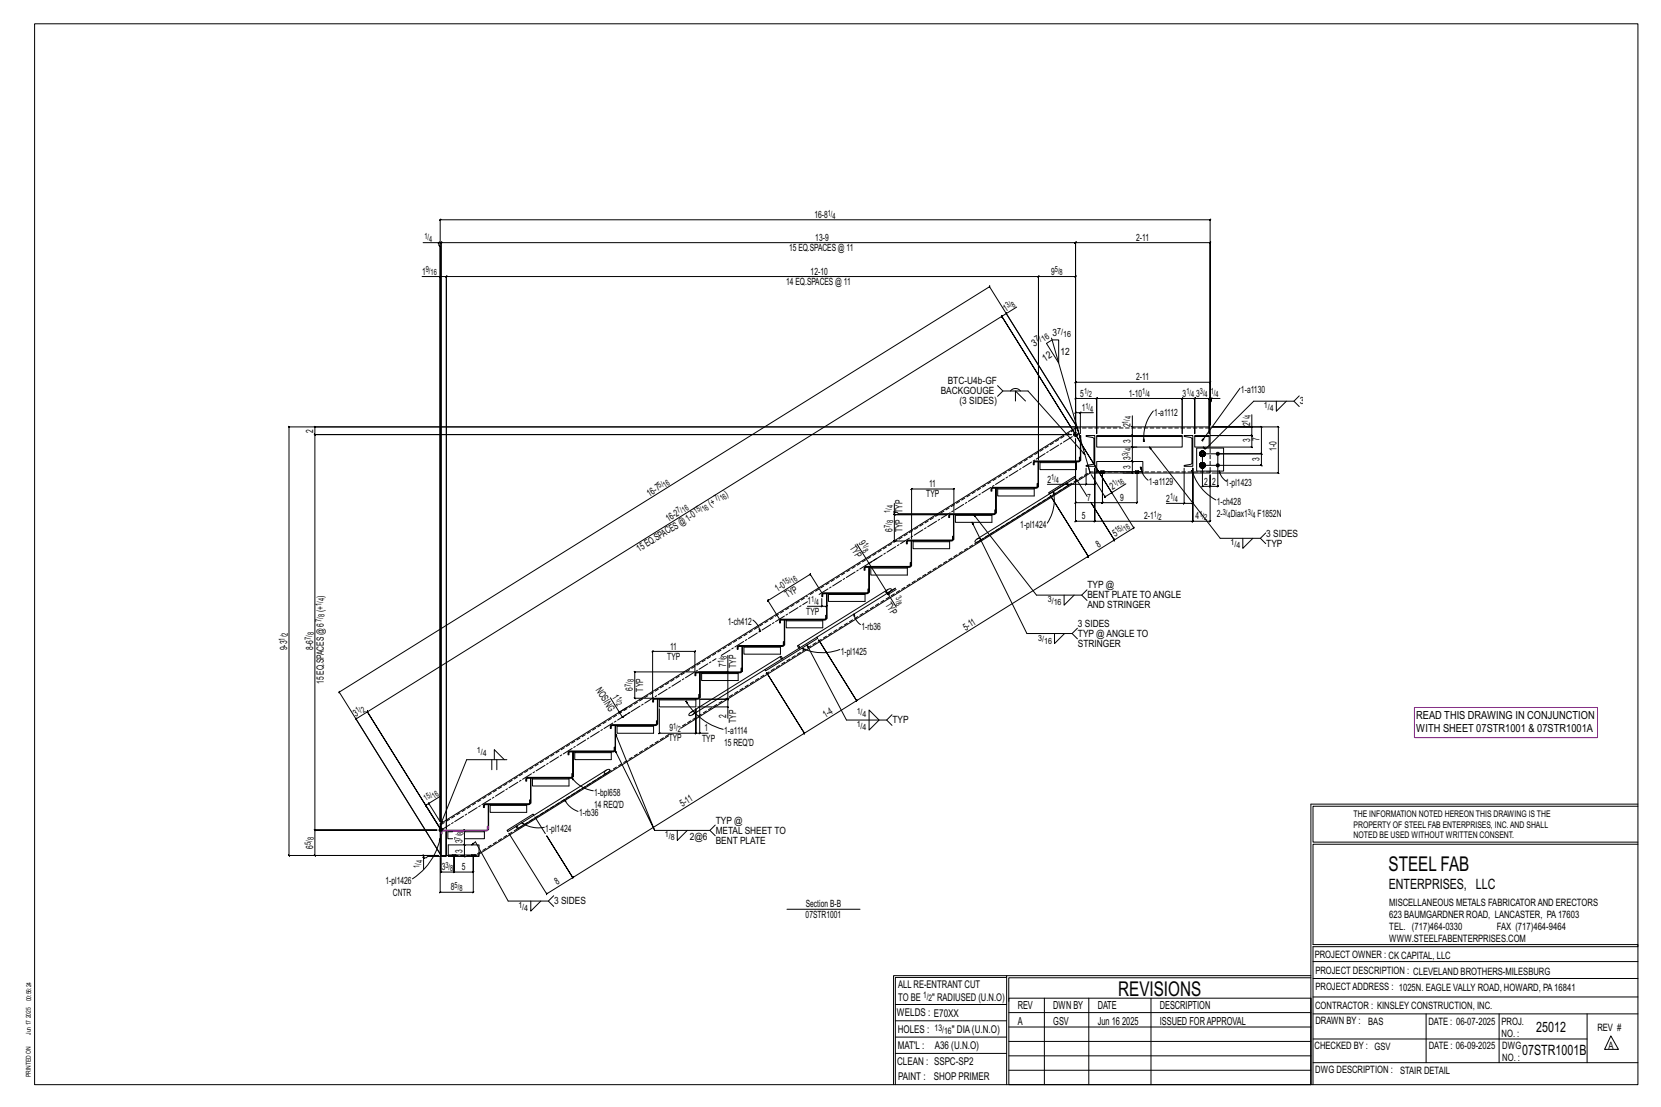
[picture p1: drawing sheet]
<svg xmlns="http://www.w3.org/2000/svg" width="914mm" height="610mm" viewBox="0 0 914 610" stroke-linecap="round" stroke-linejoin="round" font-family="sans-serif">
<g fill="none" stroke="#000" stroke-width=".55">
<path d="M19 13h883v584h-883zM233 134h9v1v1v316v-331h1h-1h424h1l-1 113 1-101-1 1h-74v-1v1v104v-105v1h-349v-1v1v320v-321v1h-1M242 134h-1l1-1zM232 152h10v300M242 152v1l1-1zM242 152h4l-1 1 1-1v305v-305l-1 1 1-1h326l-1 1 1-1v101v-101l-1 1 1-1h20v1v-1v85M554 172v1zM560 169l-6 4 38 61-47-77v1l-358 223v1v-1l55 89-46-74v-1v1l6-4 41 65-41-65 350-218-1 1 1-1 40 65-40-65-1 1 1-1 2-1M576 189l3-2h4v13zM579 186l14 49M549 212l3 3h14l31 35M552 215l-3 3"/>
<path d="M556 215a3 3 0 0 1 6 0M667 220v-1zM667 219h-1l-1 1 1-1v20v-20l-1 1 1-1h-8l-1 1 1-1v20v-20l-1 1 1-1h-7l-1 1 1-1v20v-20l-1 1 1-1h-47l-1 1 1-1v20v-20l-1 1 1-1h-12v1v-1v18M672 219h-5v2l-1 1v12l1-24-1 1h-74v-1v1v27M683 214l-21 29M715 218l-3 3h-22l-26 26-2-1M559 221v-6l6 6M591 239h2M592 238l-1 1M592 239h.1M592 239h-1M592 238v3"/>
<path d="M592 239v1M593 239l-1 1M593 240h-1M595 227l-1 1zM595 240v14zM595 227h-3v1v-1v10M598 240h5v17h-5v-1h4v-1v-13l-4-2zM602 227h-7v12M604 240h47h-47zM617 235h-24l2 7-2-7-148 92M623 229v6h1h-1v5h1h-1h1h-1v6l1 1-1-1M623 235h43v12"/>
<path d="M635 226a23 23 0 0 0-5 17M652 240h5v17h-5v-1h4v-1v-13l-4-2zM658 240h8h-8zM667 240h22v6v1l-22-1M667 235h37h-1h1v25h-1l1 1-37-1M689 235h.1M689 228v7h-22h27h1h-1v15h1h-25v18l1-1-1 1h-4l1-1-1 1v-6M689 235v5h-23M703 221v5l5-5M712 221l3 3M569 254h1h24v-2h1v2h-1h-24l-1 2zM571 254l1 14z"/>
<path d="M573 254h20M573 255v4h20v-4M595 242l4 14zM598 258v9h-21M603 258v9v-1l-1 1h1h-5M604 260h25h-25zM604 240v6h47v-6M604 260v-6h25v6M606 259h.1M606 260h.1M608 259h.1M608 260h.1"/>
<path d="M625 259h.1M625 260h.1M626 246h-3l1 1-1-1v8h1h-6h5h1h-1v6l1 1-6-1M627 259h.1M627 260h.1M628 257h.1M628 257l1 1-1 1zM628 257a11 11 0 0 0 4 7M629 243h1M629 242h1v1zM630 243h.1M633 246l39 50h22l3-3"/>
<path d="M652 258v19h-10M656 259h.1M656 259l1 1h-1zM656 259a27 27 0 0 0 13 16M656 259h1M657 258v19l-1 1 1-1h-5M658 240v6h8v-6M659 247h15v12h-15zM661 256l34 1-1-1v-6h1h-1h-32v18v-1v1h4l1-1-1 1v-6M661 249h2v1v1h-2l-1-1zM661 255h2v1v2h-2l-1-2zM662 242v1"/>
<path d="M662 243h.1M666 259v1h-37M671 259l1 1-1 1zM671 259l2 3 2 3M492 277v5h2l1 1h27M546 269l24-1 1-2v2l-1 1h-23l-1 1zM548 269v14zM549 269h20M549 269v4h20v-4M577 271l15-9v1l-14 9zM580 271v1zM580 271a23 23 0 0 1-3 17"/>
<path d="M593 264l5 9zM598 267v-1zM601 261l7 13v-1v1l4-3M604 260h-4l-1-3 1 3-225 141M612 271v1zM620 266l-8 5-20-32 32 52v-1v1l-11 6h1l-1 1-12-21 12 20h1l-1 1v-1l-14 9v1l-21-34 21 33v1v-1l-127 80v-1l-1 1-20-34 21 34v-1l-1 1h1l-29 18v-1v1l-21-34 21 34v-1v1l-128 79v1l-14-24 14 23v1v-1l-14 9v1l-21-34M626 260v17v-1v1h-19v-1v1v-17v17v-1v1h-15v-1v1v-35v45h11h-1h1v-29l-1 29h1h54h-1h1v-29l-1 29h1h9h1h-1v-25M652 277v1v-1zM472 300l6 10 5-2M492 282h1zM492 282v1l1 1-1-1h29h-29l1 1-1-1v15h1h-1h6M499 298l1-1h24v-2h1v2l-1 1h-24l-1 2z"/>
<path d="M502 298v14zM503 298h20M503 298v4h20v-4M523 283h24l1-2v2h-1h-24v2h-1zM525 283v14zM525 282v-13v1v-1h-23v1v-1v28M526 283h20M526 284v4h20v-4M535 288l30 61h25l3-3M536 283l35 45h24l3-3M537 297h1a1.1 1.1 0 0 1 1-1 1.1 1.1 0 0 1 1 1 1.1 1.1 0 0 1-1 1l-2 1zM538 297l49-31 1 1-49 31"/>
<path d="M684 296v6l6-6M694 296l3 3M476 312h1h24v-2h1l-1 2h-24l-1 2zM478 310h1zM478 312l1 14zM478 310l11 17h-1h1l4-3-5 3h1M479 312h20M479 313v4h20v-4M445 328l-202 125v18h2M452 334h1h-1zM452 330v4h-7M452 326l-6-10v1v-1l-23 15v-1v1l6 10"/>
<path d="M453 327v-1h24l1-2v2l-1 1h-24v2h-1zM455 327v14zM455 328v6h-3M456 327h20M456 327v4h20v-4M470 338l1 1h-1zM470 338l1 3 3 3M488 325h1a1.1 1.1 0 0 1 1-1 1.1 1.1 0 0 1 1 1 1.1 1.1 0 0 1-1 1h-2zM489 327h.1M489 325l-50 31 1 1M490 326l-40 25M493 325l-4 2 4 7"/>
<path d="M586 328v5l5-5M595 328l3 3M360 358l-1 1h24h-1l1-1v12h-34h1h-1v15v-1l1 1h-1h10v-26zM406 356l1-1h24v-2h1v2l-1 1h-24l-1 2zM408 356l1 14zM410 356h20M410 356v4h20v-4M414 341l3 3 1 4M418 347v-1v2zM418 348h.1M418 348h1M429 341h1h24l1-2v2h-1h-24v2h-1z"/>
<path d="M432 341v14zM433 341h20M433 342v4h20v-4M442 357h1l-1 1zM442 357a27 27 0 0 0 20 1M444 355l22 42h22l3-3M581 349v5l5-5M590 349l3 3M383 371l1-1h23l1-2v2l-1 1h-23l-1 1zM385 371v13zM386 371h20M386 371v4h20v-4"/>
<path d="M400 370h1zM401 361v9h-16M401 370v15h-1h1h-16h16h-1h1v4M421 369l29-18v1l-29 17zM421 369l-40 25M431 363l-1-2-50 31M336 384l5 8 4-2M336 400l1-1h24v-2h1v2l-1 1h-24v1h-1zM339 400v13zM340 400h20M340 400v4h20v-4M340 392h1z"/>
<path d="M341 392l2 3h-1h1l4-3M359 385h1h24l1-3v3h-1h-24v2h-1zM362 385v14zM363 390v14v-1v1h20v-1v1v-14v14v-1v1h2M363 385h20M363 385v4h20v-4M378 386l1 1h-1zM378 386a33 33 0 0 0 20 16M378 386h-1M378 386h.1M380 393v-1a1.1 1.1 0 0 1 2 0 1.1 1.1 0 0 1 0 1 1.1 1.1 0 0 1-1 1h-2zM384 389h17v7"/>
<path d="M385 385v19h5M400 389l1 1zM478 391l6 6-6 5zM488 397l3 2M271 418v6M272 418v-5l6 5M274 418v6M279 418h-22l-14 35M313 414h1h24v-3h1l-1 3h-24l-1 2zM315 414l1 14zM316 414h21M316 414v4h21v-4"/>
<path d="M339 404l21 53-21-44M368 405l-104 65M385 404l1-1-1 1zM242 439l-6 3 6 10M290 429v-1h24l1-2v2l-1 1h-24v1h-1zM292 429v13zM293 429h20M293 429v4h20v-4M315 428l1 1h-1zM315 428a18 18 0 0 0 12 7M333 425l1-1a1.1 1.1 0 0 1 1-1 1.1 1.1 0 0 1 1 2 1.1 1.1 0 0 1-1 0l-2 1zM334 424l-40 25"/>
<path d="M335 425l-50 31-1-1M236 442l-2 1v1v-1l9 14M236 442v1zM242 457h2M242 453h1v18h-1zM243 456l-1 1M243 457h.1M243 457h-1M243 456v2M243 457v1M244 457l-1 1M245 458l1 13z"/>
<path d="M247 458v4h2M249 458h-2h20h-11M256 457h-1h1v15M266 443h1h24l1-3v3h-1h-24v2h-1zM267 458v4h-11M269 443v14zM270 443h20M270 444v3h20v-3M279 457l14-9 1 1-14 9zM287 453l1 1zM287 453a17 17 0 0 0 13 3M294 450l6 9z"/>
<path d="M311 440l1 1h-1zM311 440a13 13 0 0 0 7 7M373 457v6l5-6M391 457l3 3M394 454l-3 3h-31M722 443v154M722 443h180M902 444h-179v20h179M233 472l1 1zM241 471h-82v-236h433h-419h1h-1v4l1 1-1-1h417h-417l1 1-1-1v218h1h-1h68h-68h1h-1v14h1h-1h68h-8h1h-1v1M242 462v1zM242 472v20l1-1h-1h19l-1 1 1-1v-19v8l-1 1 1-1h-11v1v-9v8v1v-1h-7v1v-9"/>
<path d="M242 462a35 35 0 0 1-15 22M246 472h-11h-2v7M246 471h1M247 471h17v1h-17zM247 471v-6h17v6M249 471h.1M249 472h.1M251 471h.1M251 472h.1M255 465l1 1zM255 471l1 1zM260 471h.1"/>
<path d="M260 472h.1M260 465l2-1 18 32h22l3-3M262 471h.1M262 472h.1M902 465h-179v55h179v1h-179v76M292 496v6l6-6M302 496l3 3M433 501h40M554 538h-61v59M554 537h168M722 538h-167v13M723 539h179"/>
<path d="M723 530h179M493 553h61M555 550h167v47h-167zM555 558h167M575 550v47M599 550v47M634 550v47M723 549h179M723 558h179M785 558v27M825 558v27M874 558v27"/>
<path d="M493 571h61M493 562h61M555 573h167M555 566h167M723 572h151M887 570l4 8h-8zM492 597v-60h62v60M493 580h61M555 589h167M555 581h167M723 585h179"/>
<circle cx="592" cy="239" r="1.1"/>
<circle cx="662" cy="250" r=".8"/>
<circle cx="662" cy="256" r=".8"/>
<circle cx="662" cy="256" r="1.6"/>
<circle cx="662" cy="250" r="1.6"/>
<circle cx="243" cy="457" r="1.1"/>
</g>
<path d="M779 390h100v16h-100z" fill="none" stroke="#f0f" stroke-width=".55"/>
<g fill="#000" stroke="#000" stroke-width=".55">
<circle cx="670" cy="256" r=".9"/>
<circle cx="670" cy="250" r=".9"/>
</g>
<path d="M243 458l1-1h24v-2h1v2l-1 1h-24l-1 1z" fill="none" stroke="#00f" stroke-width=".55"/>
<g fill="none" stroke="#000" stroke-width=".55" stroke-dasharray="2 1.4">
<path d="M595 242h.1M599 256v1zM606 260h.1M606 259h.1M606 259v1M607 260h.1M607 259v1zM607 259h.1M625 260h.1M625 259h.1M625 259v1M626 260h.1"/>
<path d="M626 259v1zM626 259h.1M660 250h1zM660 256l1 1zM660 256h1zM661 249l-1 1zM661 250v1zM661 250h.1M661 249v1zM661 256h-1zM661 257h.1M661 256h.1"/>
<path d="M661 249l-1 1 1 1M661 251h.1M661 249v-1M661 255l-1 1 1 1M661 257v1M661 255h.1M661 249h.1M661 249v-1zM661 255v1zM661 257v1zM661 256v1zM661 251h2"/>
<path d="M661 249h2M661 255l-1 1 1 2M661 258h2M661 255h2M661 251h1M661 248h1M661 258h1M661 255h1M661 251h1zM661 248l1 1zM661 248h1zM661 258h1z"/>
<path d="M661 255h1zM662 249v2M662 251h-1zM662 251h.1M662 249h.1M662 256v1M662 257l-1 1zM662 257h.1M662 256v-1zM662 256h.1M662 255h.1M662 251h1"/>
<path d="M662 251h1zM662 248v1zM662 248h1zM662 248h1M662 258h1M662 257v1zM662 258h1zM662 255h1zM662 255h1M662 251l1-1zM662 251l1-1M662 249l1 1z"/>
<path d="M662 249l1 1M662 257l1 1zM662 257h1zM662 257h1M662 256h1zM662 256h1M663 248l-1 1zM663 251h.1M663 248v1zM663 255h-1zM663 258v-1zM663 255h.1"/>
<path d="M663 248v1M663 258v-1M663 250h.1M663 257v-1M663 249h.1M663 257h.1M663 256h.1M663 256v-1zM663 251v-1v-1M663 258v-2v-1M663 256v1zM663 250v-1z"/>
<path d="M663 255v1zM663 251l1-1M663 249l1 1M663 257l1-1M663 255l1 1M663 250v1zM663 249v1zM666 259v-12M666 260h-66l-225 140M587 266v1M587 266h.1M587 267h1"/>
<path d="M606 260v-1M607 260v-1M607 260h1M607 260l1-1M608 260h.1M608 260v-1M625 260v-1M626 260v-1M626 260h1M626 260l1-1M627 260h.1M627 260v-1"/>
<path d="M446 327l147-91h73M440 356h-1M440 356h.1M440 357v-1M430 362h.1M430 361v1M430 362l1 1M368 404l-107 67M243 454l202-126M285 456l-1-1M285 456h.1M245 471h1"/>
<path d="M247 471h15l2-1M249 471h.1M249 471v1M249 472h.1M249 472v-1M250 471v1zM250 472v-1M250 472l1-1M250 471h.1M251 472v-1M251 472h.1M260 471h.1"/>
<path d="M260 471v1M260 472h.1M260 472v-1M260 471l1 1zM261 472v-1M261 471h.1M261 472l1-1M262 472v-1M262 472h-1"/>
</g>
<path d="M592 240v-1h1M451 327l141-88M397 361l48-30M243 458v-1h1M243 457l151-94" fill="none" stroke="#000" stroke-width=".55" stroke-dasharray="5.8 1 1 1"/>
<g font-size="11.2">
<text x="764" y="480">STEEL FAB</text>
<text x="616" y="548">REVISIONS</text>
</g>
<g font-size="7.9">
<text x="765" y="490">ENTERPRISES, LLC</text>
<text x="846" y="569">25012</text>
<text x="838" y="581">07STR1001B</text>
</g>
<g font-size="6.1">
<text x="780" y="396">READ THIS DRAWING IN CONJUNCTION</text>
<text x="780" y="403">WITH SHEET 07STR1001 &amp; 07STR1001A</text>
<text x="560" y="556">REV</text>
<text x="580" y="556">DWN BY</text>
<text x="604" y="556">DATE</text>
<text x="639" y="556">DESCRIPTION</text>
<text x="560" y="564">A</text>
<text x="580" y="564">GSV</text>
<text x="604" y="564">Jun 16</text>
<text x="618" y="564">2025</text>
<text x="639" y="564">ISSUED FORAPPROVAL</text>
</g>
<g font-size="5.9">
<text x="494" y="560">WELDS : E70XX</text>
<text x="494" y="569">HOLES :</text>
<text x="524" y="569">&quot; DIA(U.N.O)</text>
<text x="494" y="578">MAT'L :</text>
<text x="515" y="578">A36 (U.N.O)</text>
<text x="494" y="586">CLEAN : SSPC-SP2</text>
<text x="495" y="595">PAINT :</text>
<text x="514" y="595">SHOP PRIMER</text>
</g>
<g font-size="5.8">
<text x="494" y="544">ALL RE-ENTRANT CUT</text>
<text x="494" y="551">TO BE</text>
<text x="513" y="551">&quot; RADIUSED (U.N.O)</text>
</g>
<g font-size="5.6">
<text x="765" y="499">MISCELLANEOUS METALS FABRICATORAND ERECTORS</text>
<text x="765" y="505">623 BAUMGARDNER ROAD, LANCASTER, PA17603</text>
<text x="765" y="512">TEL. (717)464-0330</text>
<text x="824" y="512">FAX (717)464-9464</text>
<text x="765" y="519">WWW.STEELFABENTERPRISES.COM</text>
<text x="724" y="528">PROJECT OWNER : CK CAPITAL, LLC</text>
<text x="724" y="537">PROJECT DESCRIPTION : CLEVELAND BROTHERS-MILESBURG</text>
<text x="724" y="545">PROJECTADDRESS : 1025N. EAGLE VALLY ROAD, HOWARD, PA16841</text>
<text x="724" y="556">CONTRACTOR : KINSLEY CONSTRUCTION, INC.</text>
<text x="724" y="564">DRAWN BY :</text>
<text x="753" y="564">BAS</text>
<text x="786" y="564">DATE : 06-07-2025</text>
<text x="827" y="564">PROJ.</text>
<text x="879" y="568">REV #</text>
<text x="827" y="571">NO. :</text>
<text x="724" y="578">CHECKED BY : GSV</text>
<text x="787" y="578">DATE : 06-09-2025</text>
<text x="827" y="578">DWG</text>
<text x="886" y="578">A</text>
<text x="827" y="584">NO. :</text>
<text x="724" y="591">DWG DESCRIPTION : STAIR DETAIL</text>
</g>
<g font-size="5.5">
<text x="448" y="120">16-8</text>
<text x="449" y="133">13-9</text>
<text x="625" y="133">2-11</text>
<text x="434" y="138">15 EQ.SPACES @ 11</text>
<text x="232" y="151">1</text>
<text x="446" y="151">12-10</text>
<text x="579" y="151">9</text>
<text x="433" y="157">14 EQ.SPACES @ 11</text>
<text x="554" y="172" transform="rotate(-32 554 172)">1</text>
<text x="579" y="185">3</text>
<text x="569" y="191" transform="rotate(-32 569 191)">3</text>
<text x="584" y="195">12</text>
<text x="575" y="199" transform="rotate(-32 575 199)">12</text>
<text x="625" y="210">2-11</text>
<text x="522" y="212">BTC-U4b-GF</text>
<text x="518" y="217">BACKGOUGE</text>
<text x="595" y="218">5</text>
<text x="621" y="218">1-10</text>
<text x="651" y="218">3</text>
<text x="658" y="218">3</text>
<text x="683" y="217">1-a1130</text>
<text x="528" y="223">(3 SIDES)</text>
<text x="596" y="226">1</text>
<text x="716" y="223">3 SIDES</text>
<text x="635" y="229">1-a1112</text>
<text x="172" y="238" transform="rotate(-90 172 238)">2</text>
<text x="622" y="235" transform="rotate(-90 622 235)">2</text>
<text x="688" y="235" transform="rotate(-90 688 235)">2</text>
<text x="622" y="244" transform="rotate(-90 622 244)">3</text>
<text x="688" y="244" transform="rotate(-90 688 244)">3</text>
<text x="693" y="243" transform="rotate(-90 693 243)">7</text>
<text x="703" y="248" transform="rotate(-90 703 248)">1-0</text>
<text x="622" y="253" transform="rotate(-90 622 253)">3</text>
<text x="693" y="254" transform="rotate(-90 693 254)">3</text>
<text x="622" y="258" transform="rotate(-90 622 258)">3</text>
<text x="511" y="268">11</text>
<text x="577" y="266">2</text>
<text x="612" y="270" transform="rotate(-32 612 270)">2</text>
<text x="633" y="267">1-a1129</text>
<text x="663" y="267">2</text>
<text x="667" y="267">2</text>
<text x="675" y="268">1-pl1423</text>
<text x="358" y="273" transform="rotate(-32 358 273)">16-7</text>
<text x="400" y="274" transform="rotate(-32 400 274)">)</text>
<text x="510" y="274">TYP</text>
<text x="598" y="276">7</text>
<text x="617" y="276">9</text>
<text x="391" y="279" transform="rotate(-32 391 279)">(+</text>
<text x="642" y="276">2</text>
<text x="670" y="278">1-ch428</text>
<text x="368" y="288" transform="rotate(-32 368 288)">16-2</text>
<text x="497" y="282" transform="rotate(-90 497 282)">TYP</text>
<text x="596" y="286">5</text>
<text x="630" y="286">2-1</text>
<text x="658" y="286">4</text>
<text x="670" y="285">2-</text>
<text x="678" y="285">Diax1</text>
<text x="692" y="285">F1852N</text>
<text x="491" y="293" transform="rotate(-90 491 293)">6</text>
<text x="497" y="293" transform="rotate(-90 497 293)">TYP</text>
<text x="562" y="291">1-pl1424</text>
<text x="473" y="299" transform="rotate(58 473 299)">9</text>
<text x="614" y="296" transform="rotate(-32 614 296)">5</text>
<text x="697" y="295">3 SIDES</text>
<text x="352" y="304" transform="rotate(-32 352 304)">15EQ.SPACES@1-0</text>
<text x="468" y="302" transform="rotate(58 468 302)">TYP</text>
<text x="605" y="302" transform="rotate(-32 605 302)">8</text>
<text x="697" y="301">TYP</text>
<text x="599" y="324">TYP @</text>
<text x="178" y="329" transform="rotate(-90 178 329)">)</text>
<text x="428" y="326" transform="rotate(-32 428 326)">1-0</text>
<text x="434" y="329" transform="rotate(-32 434 329)">TYP</text>
<text x="599" y="329">BENT PLATE TO ANGLE</text>
<text x="445" y="333">1</text>
<text x="487" y="333" transform="rotate(58 487 333)">TYP</text>
<text x="599" y="335">AND STRINGER</text>
<text x="178" y="337" transform="rotate(-90 178 337)">(+</text>
<text x="444" y="338">TYP</text>
<text x="401" y="344">1-ch412</text>
<text x="474" y="347">1-rb36</text>
<text x="532" y="347" transform="rotate(-32 532 347)">5-11</text>
<text x="593" y="345">3 SIDES</text>
<text x="593" y="351">TYP @ ANGLE TO</text>
<text x="158" y="358" transform="rotate(-90 158 358)">9-3</text>
<text x="172" y="358" transform="rotate(-90 172 358)">8-6</text>
<text x="369" y="358">11</text>
<text x="593" y="356">STRINGER</text>
<text x="367" y="363">TYP</text>
<text x="463" y="360">1-pl1425</text>
<text x="400" y="367" transform="rotate(-90 400 367)">7</text>
<text x="405" y="368" transform="rotate(-90 405 368)">TYP</text>
<text x="178" y="377" transform="rotate(-90 178 377)">15 EQ.SPACES @ 6</text>
<text x="328" y="380" transform="rotate(58 328 380)">NOSING</text>
<text x="337" y="384" transform="rotate(58 337 384)">1</text>
<text x="348" y="380" transform="rotate(-90 348 380)">6</text>
<text x="354" y="381" transform="rotate(-90 354 381)">TYP</text>
<text x="196" y="395" transform="rotate(-32 196 395)">3</text>
<text x="400" y="396" transform="rotate(-90 400 396)">2</text>
<text x="454" y="395" transform="rotate(-32 454 395)">1-4</text>
<text x="405" y="398" transform="rotate(-90 405 398)">TYP</text>
<text x="491" y="398">TYP</text>
<text x="368" y="403">9</text>
<text x="388" y="403">1</text>
<text x="399" y="404">1-a1114</text>
<text x="368" y="408">TYP</text>
<text x="387" y="408">TYP</text>
<text x="399" y="411">15 REQ'D</text>
<text x="327" y="438">1-bpl658</text>
<text x="319" y="450">1-rb36</text>
<text x="327" y="445">14 REQ'D</text>
<text x="376" y="444" transform="rotate(-32 376 444)">5-11</text>
<text x="394" y="454">TYP @</text>
<text x="300" y="458">1-pl1424</text>
<text x="394" y="459">METAL SHEET TO</text>
<text x="172" y="467" transform="rotate(-90 172 467)">6</text>
<text x="255" y="464" transform="rotate(-90 255 464)">3</text>
<text x="380" y="462">2@6</text>
<text x="394" y="465">BENT PLATE</text>
<text x="255" y="469" transform="rotate(-90 255 469)">3</text>
<text x="243" y="479">3</text>
<text x="254" y="479">5</text>
<text x="212" y="487">1-pl1426</text>
<text x="248" y="490">8</text>
<text x="307" y="487" transform="rotate(-32 307 487)">8</text>
<text x="216" y="493">CNTR</text>
<text x="305" y="498">3 SIDES</text>
<text x="444" y="499">Section B-B</text>
<text x="444" y="506">07STR1001</text>
</g>
<g font-size="5">
<text x="745" y="450">THE INFORMATION NOTED HEREON THIS DRAWING IS THE</text>
<text x="745" y="456">PROPERTY OF STEEL FAB ENTERPRISES, INC.AND SHALL</text>
<text x="745" y="462">NOTED BE USED WITHOUT WRITTEN CONSENT.</text>
<text x="508" y="550">1/</text>
<text x="511" y="551">2</text>
<text x="515" y="568">13/</text>
<text x="520" y="570">16</text>
</g>
<g font-size="4.7">
<text x="456" y="119">1/</text>
<text x="458" y="120">4</text>
<text x="234" y="131">1/</text>
<text x="236" y="133">4</text>
<text x="234" y="150">9/</text>
<text x="237" y="152">16</text>
<text x="581" y="150">5/</text>
<text x="583" y="152">8</text>
<text x="555" y="170" transform="rotate(-32 555 170)">3/</text>
<text x="558" y="170" transform="rotate(-32 558 170)">8</text>
<text x="582" y="184">7/</text>
<text x="585" y="186">16</text>
<text x="571" y="189" transform="rotate(-32 571 189)">7/</text>
<text x="574" y="188" transform="rotate(-32 574 188)">16</text>
<text x="597" y="217">1/</text>
<text x="599" y="219">2</text>
<text x="629" y="217">1/</text>
<text x="631" y="219">4</text>
<text x="653" y="217">1/</text>
<text x="656" y="219">4</text>
<text x="661" y="217">3/</text>
<text x="663" y="219">4</text>
<text x="667" y="217">1/</text>
<text x="669" y="219">4</text>
<text x="598" y="225">1/</text>
<text x="600" y="227">4</text>
<text x="696" y="225">1/</text>
<text x="699" y="226">4</text>
<text x="621" y="233" transform="rotate(-90 621 233)">1/</text>
<text x="623" y="231" transform="rotate(-90 623 231)">4</text>
<text x="687" y="233" transform="rotate(-90 687 233)">1/</text>
<text x="689" y="230" transform="rotate(-90 689 230)">4</text>
<text x="621" y="251" transform="rotate(-90 621 251)">3/</text>
<text x="623" y="249" transform="rotate(-90 623 249)">4</text>
<text x="363" y="269" transform="rotate(-32 363 269)">5/</text>
<text x="366" y="269" transform="rotate(-32 366 269)">16</text>
<text x="579" y="264">1/</text>
<text x="581" y="266">4</text>
<text x="613" y="268" transform="rotate(-32 613 268)">1/</text>
<text x="617" y="268" transform="rotate(-32 617 268)">16</text>
<text x="644" y="275">1/</text>
<text x="394" y="276" transform="rotate(-32 394 276)">7/</text>
<text x="397" y="276" transform="rotate(-32 397 276)">16</text>
<text x="492" y="280" transform="rotate(-90 492 280)">4</text>
<text x="647" y="277">4</text>
<text x="374" y="283" transform="rotate(-32 374 283)">7/</text>
<text x="377" y="283" transform="rotate(-32 377 283)">16</text>
<text x="383" y="283" transform="rotate(-32 383 283)">15/</text>
<text x="388" y="282" transform="rotate(-32 388 282)">16</text>
<text x="490" y="282" transform="rotate(-90 490 282)">1/</text>
<text x="635" y="285">1/</text>
<text x="638" y="286">2</text>
<text x="660" y="285">1/</text>
<text x="663" y="286">2</text>
<text x="673" y="283">3/</text>
<text x="676" y="285">4</text>
<text x="687" y="283">3/</text>
<text x="690" y="285">4</text>
<text x="490" y="291" transform="rotate(-90 490 291)">7/</text>
<text x="492" y="288" transform="rotate(-90 492 288)">8</text>
<text x="615" y="294" transform="rotate(-32 615 294)">15/</text>
<text x="620" y="293" transform="rotate(-32 620 293)">16</text>
<text x="475" y="303" transform="rotate(58 475 303)">8</text>
<text x="475" y="300" transform="rotate(58 475 300)">1/</text>
<text x="677" y="300">1/</text>
<text x="681" y="302">4</text>
<text x="432" y="322" transform="rotate(-32 432 322)">15/</text>
<text x="437" y="321" transform="rotate(-32 437 321)">16</text>
<text x="493" y="329" transform="rotate(58 493 329)">3/</text>
<text x="177" y="334" transform="rotate(-90 177 334)">1/</text>
<text x="179" y="331" transform="rotate(-90 179 331)">4</text>
<text x="447" y="332">1/</text>
<text x="449" y="333">4</text>
<text x="493" y="333" transform="rotate(58 493 333)">8</text>
<text x="577" y="332">3/</text>
<text x="580" y="333">16</text>
<text x="179" y="340" transform="rotate(-90 179 340)">8</text>
<text x="177" y="342" transform="rotate(-90 177 342)">7/</text>
<text x="157" y="353" transform="rotate(-90 157 353)">1/</text>
<text x="159" y="350" transform="rotate(-90 159 350)">2</text>
<text x="171" y="352" transform="rotate(-90 171 352)">7/</text>
<text x="173" y="350" transform="rotate(-90 173 350)">8</text>
<text x="572" y="353">3/</text>
<text x="575" y="354">16</text>
<text x="398" y="365" transform="rotate(-90 398 365)">1/</text>
<text x="400" y="363" transform="rotate(-90 400 363)">8</text>
<text x="349" y="376" transform="rotate(-90 349 376)">8</text>
<text x="347" y="378" transform="rotate(-90 347 378)">7/</text>
<text x="339" y="388" transform="rotate(58 339 388)">2</text>
<text x="339" y="385" transform="rotate(58 339 385)">1/</text>
<text x="197" y="393" transform="rotate(-32 197 393)">1/</text>
<text x="200" y="393" transform="rotate(-32 200 393)">2</text>
<text x="472" y="393">1/</text>
<text x="475" y="395">4</text>
<text x="371" y="402">1/</text>
<text x="472" y="400">1/</text>
<text x="373" y="403">2</text>
<text x="475" y="402">4</text>
<text x="263" y="415">1/</text>
<text x="266" y="417">4</text>
<text x="234" y="441" transform="rotate(-32 234 441)">15/</text>
<text x="239" y="440" transform="rotate(-32 239 440)">16</text>
<text x="255" y="460" transform="rotate(-90 255 460)">8</text>
<text x="366" y="461">1/</text>
<text x="171" y="465" transform="rotate(-90 171 465)">5/</text>
<text x="173" y="463" transform="rotate(-90 173 463)">8</text>
<text x="253" y="462" transform="rotate(-90 253 462)">7/</text>
<text x="369" y="463">8</text>
<text x="231" y="478" transform="rotate(-90 231 478)">1/</text>
<text x="233" y="475" transform="rotate(-90 233 475)">4</text>
<text x="245" y="478">3/</text>
<text x="248" y="480">8</text>
<text x="250" y="489">5/</text>
<text x="253" y="491">8</text>
<text x="285" y="500">1/</text>
<text x="289" y="502">4</text>
</g>
<g font-size="3.7">
<text x="17" y="551" transform="rotate(-90 17 551)">00:56:24</text>
<text x="17" y="561" transform="rotate(-90 17 561)">2025</text>
<text x="17" y="570" transform="rotate(-90 17 570)">Jun 17</text>
<text x="17" y="593" transform="rotate(-90 17 593)">PRINTED ON</text>
</g>
</svg>
